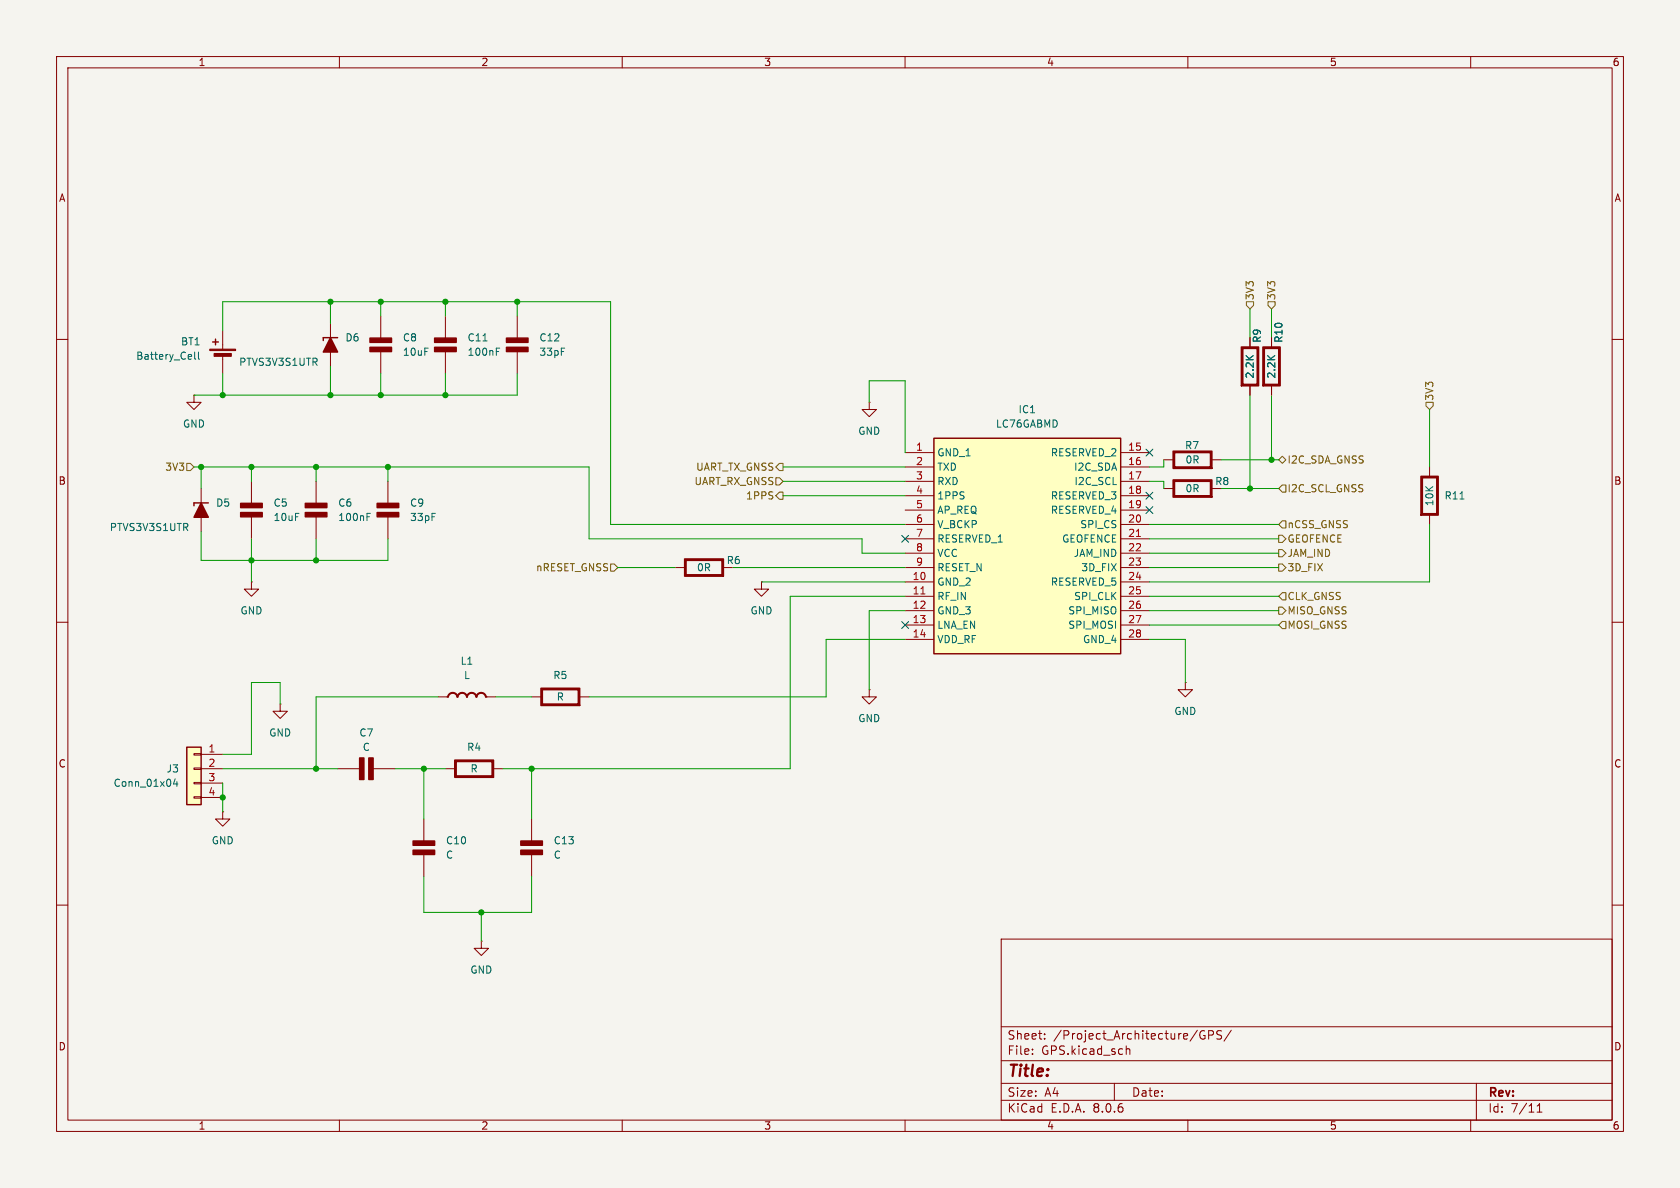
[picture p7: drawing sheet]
<svg xmlns="http://www.w3.org/2000/svg" width="297mm" height="210mm" viewBox="0 0 297 210" stroke-linecap="round" stroke-linejoin="round" font-family="sans-serif">
<path d="M0 0h297v210h-297z" fill="#f5f4ef" stroke="#f5f4ef" stroke-width=".18"/>
<g fill="none" stroke="#840000" stroke-width=".18">
<path d="M10 10h277v190h-277zM12 12h273v186h-273zM60 10v2M110 10v2M160 10v2M210 10v2M260 10v2M10 60h2M58.4 57.2v7.6M78.7 55.9v3.9M91.4 55.9v3.9M221 59.7v1.6"/>
<path d="M224.8 59.7v1.6M285 60h2M78.7 62.2v3.8M91.4 62.2v3.8M153.7 71.1v1.3h-1.3l1.3 1.3 1.2-1.3h-1.2M153.7 71.1h.1M221 68.2v1.7M224.8 68.2v1.7M55.9 85.1v3.9M55.9 91.4v3.9M10 110h2M119.4 100.3h1.6"/>
<path d="M127.9 100.3h1.6M285 110h2M49.5 124.5v1.2h1.3l-1.3 1.3-1.2-1.3h1.2M49.5 124.5h.1M59.7 135.9h3.9M66 135.9h3.8M10 160h2M39.4 143.5v1.3h1.2l-1.2 1.3-1.3-1.3h1.3M39.4 143.5h.1M285 160h2M177 166h108v32h-108zM60 198v2"/>
<path d="M110 198v2M160 198v2M177 194.5h108M177 191.5h108M177 187.5h108M177 181.5h108M182.5 186.3v.1M182.5 185.5v.1M184.7 183.6v.1M184.7 182.8v.1M197 191.5v3M199.1 184.9v1.5"/>
<path d="M199.1 185.5l.2-.1 .4 .1v.9M210 198v2M213 182.3a.74 .74 0 0 0-.9 .5 .74 .74 0 0 0 .5 .9l.4-.1v-.5h-.3M213.7 183l.7-.1 .1-.2v-.4l-.3-.1h-.5v1.5M216 182.3l-.6-.1-.3 .3 .1 .3 .7 .3v.5l-.2 .1-.6-.1M217.7 182.1l-1.3 2M260 198v2M261 191.5v6.5M271.7 196.6h.9M271.7 195.5l.5-.4v1.5"/>
</g>
<g fill="#840000" stroke="#840000" stroke-width=".25">
<path d="M54 90.6h3.8v.8h-3.8z"/>
<path d="M54 89h3.8v.7h-3.8z"/>
<path d="M76.8 61.4h3.8v.8h-3.8z"/>
<path d="M76.8 59.8h3.8v.7h-3.8z"/>
<path d="M89.5 61.4h3.8v.8h-3.8z"/>
<path d="M89.5 59.8h3.8v.7h-3.8z"/>
<path d="M223.3 61.3h3v6.9h-3l.2-.3h2.6v-6.3h-2.6v6.3l-.2 .3z"/>
<path d="M219.5 61.3h3v6.9h-3l.2-.3h2.5v-6.3h-2.5v6.3l-.2 .3z"/>
<path d="M121 98.8h6.9v3.1l-.3-.3v-2.5h-6.3v2.5h6.3l.3 .3h-6.9z"/>
<path d="M58.4 59.7l1.3 2.5h-2.6z"/>
<path d="M65.2 134h.8v3.8h-.8z"/>
<path d="M63.6 134h.7v3.8h-.7z"/>
</g>
<path d="M85.4 60.3h.7M87.7 62.1h.5M87.7 61.5h.6M64.9 91.4h.4M64.9 90.7h.6" fill="none" stroke="#006464" stroke-width=".18"/>
<path d="M59.7 59.7h-2.6v.5" fill="none" stroke="#840000" stroke-width=".25"/>
<path d="M33 132.1h2.6v10.1h-2.6z" fill="#ffffc2"/>
<g fill="none" stroke="#840000" stroke-width=".18">
<path d="M39.4 58.4v3.3M67.3 55.9v3.9M39.4 62.7v3.3M67.3 62.2v3.8M35.6 86.4v7.6M68.6 85.1v3.9M68.6 91.4v3.9M44.4 102.9v1.2h1.3l-1.3 1.3-1.2-1.3h1.2M44.4 102.9h.1M134.6 102.9v1.2h-1.3l1.3 1.3 1.3-1.3h-1.3M134.6 102.9h.1M34.3 138.3h1.3v.3h-1.3z"/>
<path d="M34.3 135.8h1.3v.2h-1.3zM34.3 133.2h1.3v.3h-1.3zM35.6 133.4h3.8M35.6 135.9h3.8M35.6 138.4h3.8M77.5 123.2h1.5M78.7 135.9h1.7M86.1 123.2h1.5M87.2 135.9h1.7M94 123.2h1.6M102.5 123.2h1.6M153.7 121.9v1.3h1.2l-1.2 1.3-1.3-1.3h1.3"/>
<path d="M153.7 121.9h.1M209.5 120.7v1.2h1.3l-1.3 1.3-1.2-1.3h1.2M209.5 120.7h.1M34.3 140.8h1.3v.3h-1.3zM35.6 141h3.8M85.1 166.4v1.2h1.3l-1.3 1.3-1.3-1.3h1.3M85.1 166.4h.1"/>
</g>
<g fill="none" stroke="#840000" stroke-width=".25">
<path d="M38.1 59.9v1.1M37.6 60.5h1M36.8 88.9h-2.5v.5M33 132.1h2.6v10.1h-2.6zM79 123.2h.2a.8 .8 0 0 1 .8-.7 .8 .8 0 0 1 .8 .7M79.1 123.2a.9 .9 0 0 1 .9-.8 .9 .9 0 0 1 .9 .8M80.8 123.2a.9 .9 0 0 1 .9-.8 .9 .9 0 0 1 .9 .8M80.8 123.2h.1M80.9 123.2a.8 .8 0 0 1 .8-.7 .8 .8 0 0 1 .8 .7M82.5 123.2a.9 .9 0 0 1 .9-.8 .9 .9 0 0 1 .9 .8M82.5 123.2h.1M82.6 123.2a.8 .8 0 0 1 .8-.7 .8 .8 0 0 1 .8 .7"/>
<path d="M84.2 123.2a.9 .9 0 0 1 .9-.8 .9 .9 0 0 1 .9 .8M84.2 123.2h.1M84.3 123.2a.8 .8 0 0 1 .8-.7 .8 .8 0 0 1 .8 .7h.2"/>
</g>
<path d="M34.4 62.2v1.1l.2 .2M35.1 62.2v1.1l.2 .2M31 137.7l-.3 .9h.8M31.3 138.2v.8" fill="none" stroke="#006464" stroke-width=".18"/>
<g fill="#840000" stroke="#840000" stroke-width=".25">
<path d="M95.6 121.7h6.9v3l-.3-.2v-2.6h-6.3v2.6h6.3l.3 .2h-6.9z"/>
<path d="M35.6 88.9l1.2 2.5h-2.5z"/>
<path d="M66.7 90.6h3.8v.8h-3.8z"/>
<path d="M66.7 89h3.8v.7h-3.8z"/>
<path d="M65.4 61.4h3.8v.8h-3.8z"/>
<path d="M65.4 59.8h3.8v.7h-3.8z"/>
<path d="M80.4 134.4h6.8v3l-.2-.2v-2.6h-6.4v2.6h6.4l.2 .2h-6.8z"/>
</g>
<g fill="#840000" stroke="#840000" stroke-width=".18">
<path d="M37.1 61.7h4.6v.3h-4.6z"/>
<path d="M37.8 62.5h3.1v.5h-3.1z"/>
</g>
<path d="M165.1 77.5h33v38.1h-33z" fill="#ffffc2"/>
<path d="M165.1 77.5h33v38.1h-33z" fill="none" stroke="#840000" stroke-width=".25"/>
<g fill="none" stroke="#840000" stroke-width=".18">
<path d="M221 59.7v1.6M224.8 59.7v1.6M34.3 69.9v1.2h1.3l-1.3 1.3-1.3-1.3h1.3M34.3 69.9h.1M221 68.2v1.7M224.8 68.2v1.7M44.4 85.1v3.9M44.4 91.4v3.9M160 80h5.1M160 82.6h5.1M160 85.1h5.1M160 87.6h5.1"/>
<path d="M160 90.2h5.1M160 92.7h5.1M160 95.3h5.1M160 97.8h5.1M198.1 80h5.1M198.1 82.6h5.1M198.1 85.1h5.1M198.1 87.6h5.1M198.1 90.2h5.1M198.1 92.7h5.1M198.1 95.3h5.1M198.1 97.8h5.1"/>
<path d="M205.7 81.3h1.7M205.7 86.4h1.7M214.2 81.3h1.7M214.2 86.4h1.7M252.7 82.6v1.6M252.7 91.1v1.6M160 102.9h5.1M160 105.4h5.1M160 108h5.1M160 110.5h5.1M160 113h5.1M160 100.3h5.1"/>
<path d="M198.1 102.9h5.1M198.1 105.4h5.1M198.1 108h5.1M198.1 110.5h5.1M198.1 113h5.1M198.1 100.3h5.1M74.9 144.8v3.9M74.9 151.1v3.8M94 144.8v3.9M94 151.1v3.8"/>
</g>
<path d="M200.9 94.8h.7M162.8 105h.7" fill="none" stroke="#a90000" stroke-width=".18"/>
<g fill="#840000" stroke="#840000" stroke-width=".25">
<path d="M42.5 90.6h3.9v.8h-3.9z"/>
<path d="M42.5 89h3.9v.7h-3.9z"/>
<path d="M251.2 84.2h3.1v6.9h-3.1l.3-.3h2.5v-6.3h-2.5v6.3l-.3 .3z"/>
<path d="M73 148.7h3.8v.7h-3.8z"/>
<path d="M73 150.3h3.8v.8h-3.8z"/>
<path d="M207.4 79.8h6.8v3l-.2-.2v-2.6h-6.4v2.6h6.4l.2 .2h-6.8z"/>
<path d="M207.4 84.8h6.8v3.1l-.2-.3v-2.5h-6.4v2.5h6.4l.2 .3h-6.8z"/>
<path d="M92.1 148.7h3.8v.7h-3.8z"/>
<path d="M92.1 150.3h3.8v.8h-3.8z"/>
</g>
<path d="M258.1 88.2h.7" fill="none" stroke="#006464" stroke-width=".18"/>
<g fill="none" stroke="#725600" stroke-width=".18">
<path d="M220.3 53.3h1.3v.7l-.6 .6-.7-.6zM224.2 53.3h1.2v.7l-.6 .6-.6-.6zM252.1 71.1h1.3v.7l-.7 .6-.6-.6zM33 81.9h.7l.6 .7-.6 .6h-.7zM107.9 99.7h.7l.6 .6-.6 .7h-.7zM137.2 84.5h.6l.6 .6-.6 .6h-.6zM137.2 82.6l.6-.7h.6v1.3h-.6zM137.2 87.6l.6-.6h.6v1.3h-.6zM226.1 99.7h.6l.6 .6-.6 .7h-.6zM226.1 97.2h.6l.6 .6-.6 .6h-.6zM226.1 81.3l.6-.7 .6 .7-.6 .6zM226.1 94.6h.6l.6 .7-.6 .6h-.6z"/>
<path d="M226.7 85.7h.6v1.3h-.6l-.6-.6zM226.7 92.1h.6v1.2h-.6l-.6-.6zM226.1 107.3h.6l.6 .7-.6 .6h-.6zM226.7 104.8h.6v1.2h-.6l-.6-.6zM226.7 109.9h.6v1.2h-.6l-.6-.6z"/>
</g>
<g fill="none" stroke="#009600" stroke-width=".18">
<path d="M39.4 58.4v-5.1h68.5v39.4h52.1M58.4 53.3v3.9M67.3 53.3v2.6M78.7 53.3v2.6M91.4 53.3v2.6M221 54.6v5.1M224.8 54.6v5.1M39.4 66v3.9M58.4 64.8v5.1M67.3 66v3.9M78.7 66v3.9M91.4 66v3.9h-57.1"/>
<path d="M153.7 71.1v-3.8h6.3v12.7M221 69.9v16.5M224.8 69.9v11.4M252.7 72.4v10.2M34.3 82.6h69.8v12.7h48.3v2.5h7.6M35.6 94v5.1h33v-3.8M35.6 82.6v3.8M44.4 82.6v2.5M44.4 95.3v7.6M55.9 82.6v2.5M55.9 95.3v3.8M68.6 82.6v2.5"/>
<path d="M138.4 82.6h21.6M138.4 85.1h21.6M138.4 87.6h21.6M203.2 95.3h22.9M203.2 97.8h22.9M203.2 85.1h2.5v1.3M203.2 92.7h22.9M205.7 81.3v1.3h-2.5M215.9 81.3h10.2M215.9 86.4h10.2M252.7 92.7v10.2h-49.5M109.2 100.3h10.2"/>
<path d="M129.5 100.3h30.5M134.6 102.9h25.4M160 105.4h-20.3v30.5h-50.8M160 108h-6.3v13.9M160 113h-14v10.2h-41.9M203.2 100.3h22.9M203.2 108h22.9M203.2 105.4h22.9M203.2 113h6.3v7.7M203.2 110.5h22.9M39.4 135.9h20.3M39.4 138.4v5.1"/>
<path d="M49.5 124.5v-3.8h-5.1v12.7h-5M69.8 135.9h8.9M74.9 135.9v8.9M77.5 123.2h-21.6v12.7M87.6 123.2h6.4M94 135.9v8.9M74.9 154.9v6.4h19.1v-6.4M85.1 161.3v5.1"/>
</g>
<path d="M202.6 79.4l1.2 1.2M203.8 79.4l-1.2 1.2M159.4 94.6l1.2 1.3M160.6 94.6l-1.2 1.3M202.6 87l1.2 1.2M202.6 89.6l1.2 1.2M203.8 87l-1.2 1.2M203.8 89.6l-1.2 1.2M159.4 109.9l1.2 1.2M160.6 109.9l-1.2 1.2" fill="none" stroke="#000084" stroke-width=".18"/>
<g fill="#009600" stroke="#009600" stroke-width=".18">
<circle cx="91.4" cy="53.3" r=".46"/>
<circle cx="55.9" cy="99.1" r=".46"/>
<circle cx="55.9" cy="82.6" r=".46"/>
<circle cx="44.4" cy="82.6" r=".46"/>
<circle cx="44.4" cy="99.1" r=".46"/>
<circle cx="55.9" cy="135.9" r=".46"/>
<circle cx="39.4" cy="141" r=".46"/>
<circle cx="78.7" cy="69.9" r=".46"/>
<circle cx="78.7" cy="53.3" r=".46"/>
<circle cx="58.4" cy="69.9" r=".46"/>
<circle cx="58.4" cy="53.3" r=".46"/>
<circle cx="68.6" cy="82.6" r=".46"/>
<circle cx="67.3" cy="69.9" r=".46"/>
<circle cx="67.3" cy="53.3" r=".46"/>
<circle cx="39.4" cy="69.9" r=".46"/>
<circle cx="35.6" cy="82.6" r=".46"/>
<circle cx="224.8" cy="81.3" r=".46"/>
<circle cx="221" cy="86.4" r=".46"/>
<circle cx="85.1" cy="161.3" r=".46"/>
<circle cx="94" cy="135.9" r=".46"/>
<circle cx="74.9" cy="135.9" r=".46"/>
</g>
<text font-size="2.8" fill="#840000" x="178" y="190.9">Title:</text>
<g font-size="2.1" fill="#840000">
<text x="178" y="184">Sheet:</text>
<text x="186.2" y="184">/Project_Architecture/GPS/</text>
<text x="178" y="186.7">File:</text>
<text x="184.1" y="186.7">GPS.kicad_sch</text>
<text x="178" y="196.9">KiCad</text>
<text x="178" y="194.1">Size:</text>
<text x="184.7" y="194.1">A4</text>
<text x="185.7" y="196.9">E.D.A.</text>
<text x="193.3" y="196.9">8.0.6</text>
<text x="200" y="194.1">Date:</text>
<text x="263" y="194.3">Rev:</text>
<text x="263" y="196.9">Id:</text>
<text x="267.1" y="196.9">7/11</text>
</g>
<g font-size="1.8" fill="#840000">
<text x="35" y="11.9">1</text>
<text x="85" y="11.9">2</text>
<text x="135" y="11.9">3</text>
<text x="185" y="11.9">4</text>
<text x="235" y="11.9">5</text>
<text x="285" y="11.9">6</text>
<text x="10.3" y="35.9">A</text>
<text x="285.3" y="35.9">A</text>
<text x="10.3" y="85.9">B</text>
<text x="285.3" y="85.9">B</text>
<text x="10.3" y="135.9">C</text>
<text x="285.3" y="135.9">C</text>
<text x="10.3" y="185.9">D</text>
<text x="285.3" y="185.9">D</text>
<text x="35" y="199.9">1</text>
<text x="85" y="199.9">2</text>
<text x="135" y="199.9">3</text>
<text x="185" y="199.9">4</text>
<text x="235" y="199.9">5</text>
<text x="285" y="199.9">6</text>
</g>
<g font-size="1.8" fill="#725600">
<text x="221.8" y="53.1" transform="rotate(-90 221.8 53.1)">3V3</text>
<text x="225.7" y="53.1" transform="rotate(-90 225.7 53.1)">3V3</text>
<text x="253.6" y="70.9" transform="rotate(-90 253.6 70.9)">3V3</text>
<text x="29.1" y="83.4">3V3</text>
<text x="123" y="83.4">UART_TX_GNSS</text>
<text x="227.5" y="82.1">I2C_SDA_GNSS</text>
<text x="122.7" y="86">UART_RX_GNSS</text>
<text x="131.8" y="88.5">1PPS</text>
<text x="227.5" y="87.2">I2C_SCL_GNSS</text>
<text x="227.5" y="93.6">nCSS_GNSS</text>
<text x="94.7" y="101.2">nRESET_GNSS</text>
<text x="227.5" y="101.2">3D_FIX</text>
<text x="227.5" y="98.7">JAM_IND</text>
<text x="227.5" y="96.1">GEOFENCE</text>
<text x="227.5" y="106.3">CLK_GNSS</text>
<text x="227.5" y="111.4">MOSI_GNSS</text>
<text x="227.5" y="108.8">MISO_GNSS</text>
</g>
<g font-size="1.8" fill="#006464">
<text x="24" y="63.8">Battery_Cell</text>
<text x="31.9" y="61.3">BT1</text>
<text x="42.2" y="64.9">PTVS3V3S1UTR</text>
<text x="61" y="60.6">D6</text>
<text x="71.1" y="60.6">C8</text>
<text x="71.1" y="63.1">10uF</text>
<text x="82.6" y="63.1">100nF</text>
<text x="82.6" y="60.6">C11</text>
<text x="95.3" y="60.6">C12</text>
<text x="95.3" y="63.1">33pF</text>
<text x="223.1" y="60.7" transform="rotate(-90 223.1 60.7)">R9</text>
<text x="226.9" y="60.7" transform="rotate(-90 226.9 60.7)">R10</text>
<text x="221.8" y="67" transform="rotate(-90 221.8 67)">2.2K</text>
<text x="225.7" y="67" transform="rotate(-90 225.7 67)">2.2K</text>
<text x="32.3" y="75.8">GND</text>
<text x="151.6" y="77.1">GND</text>
<text x="176" y="75.8">LC76GABMD</text>
<text x="180" y="73.3">IC1</text>
<text x="165.6" y="80.9">GND_1</text>
<text x="165.6" y="83.4">TXD</text>
<text x="185.7" y="80.9">RESERVED_2</text>
<text x="189.8" y="83.4">I2C_SDA</text>
<text x="209.4" y="79.6">R7</text>
<text x="209.5" y="82.1">0R</text>
<text x="38.1" y="89.8">D5</text>
<text x="48.3" y="89.8">C5</text>
<text x="59.7" y="89.8">C6</text>
<text x="72.4" y="89.8">C9</text>
<text x="165.6" y="86">RXD</text>
<text x="165.6" y="88.5">1PPS</text>
<text x="185.7" y="88.5">RESERVED_3</text>
<text x="189.8" y="86">I2C_SCL</text>
<text x="209.5" y="87.2">0R</text>
<text x="214.7" y="86">R8</text>
<text x="253.6" y="89.6" transform="rotate(-90 253.6 89.6)">10K</text>
<text x="255.3" y="88.5">R11</text>
<text x="19.3" y="94.1">PTVS3V3S1UTR</text>
<text x="48.3" y="92.3">10uF</text>
<text x="59.7" y="92.3">100nF</text>
<text x="72.4" y="92.3">33pF</text>
<text x="165.6" y="91">AP_REQ</text>
<text x="165.6" y="93.6">V_BCKP</text>
<text x="185.7" y="91">RESERVED_4</text>
<text x="190.9" y="93.6">SPI_CS</text>
<text x="123.1" y="101.2">0R</text>
<text x="128.4" y="99.9">R6</text>
<text x="165.6" y="96.1">RESERVED_1</text>
<text x="165.6" y="98.7">VCC</text>
<text x="165.6" y="101.2">RESET_N</text>
<text x="187.7" y="96.1">GEOFENCE</text>
<text x="189.7" y="98.7">JAM_IND</text>
<text x="191.1" y="101.2">3D_FIX</text>
<text x="165.6" y="103.7">GND_2</text>
<text x="165.6" y="106.3">RF_IN</text>
<text x="185.7" y="103.7">RESERVED_5</text>
<text x="189.8" y="106.3">SPI_CLK</text>
<text x="42.4" y="108.8">GND</text>
<text x="132.6" y="108.8">GND</text>
<text x="165.6" y="108.8">GND_3</text>
<text x="165.6" y="111.4">LNA_EN</text>
<text x="165.6" y="113.9">VDD_RF</text>
<text x="188.8" y="108.8">SPI_MISO</text>
<text x="188.8" y="111.4">SPI_MOSI</text>
<text x="191.4" y="113.9">GND_4</text>
<text x="81.3" y="117.7">L1</text>
<text x="81.9" y="120.2">L</text>
<text x="97.7" y="120.2">R5</text>
<text x="98.3" y="124.1">R</text>
<text x="47.5" y="130.4">GND</text>
<text x="63.4" y="130.4">C7</text>
<text x="151.6" y="127.9">GND</text>
<text x="207.5" y="126.6">GND</text>
<text x="29.4" y="136.8">J3</text>
<text x="64" y="132.9">C</text>
<text x="82.5" y="132.9">R4</text>
<text x="83.1" y="136.8">R</text>
<text x="20" y="139.3">Conn_01x04</text>
<text x="37.3" y="149.5">GND</text>
<text x="78.7" y="149.5">C10</text>
<text x="97.8" y="149.5">C13</text>
<text x="78.7" y="152">C</text>
<text x="97.8" y="152">C</text>
<text x="83.1" y="172.3">GND</text>
</g>
<g font-size="1.8" fill="#a90000">
<text x="161.9" y="79.8">1</text>
<text x="161.9" y="82.3">2</text>
<text x="199.3" y="79.8">15</text>
<text x="199.3" y="82.3">16</text>
<text x="161.9" y="84.8">3</text>
<text x="161.9" y="87.4">4</text>
<text x="161.9" y="89.9">5</text>
<text x="199.3" y="84.8">17</text>
<text x="199.3" y="87.4">18</text>
<text x="199.3" y="89.9">19</text>
<text x="161.9" y="92.5">6</text>
<text x="161.9" y="95">7</text>
<text x="199.3" y="92.5">20</text>
<text x="199.3" y="95">21</text>
<text x="161.9" y="97.5">8</text>
<text x="161.9" y="100.1">9</text>
<text x="199.3" y="97.5">22</text>
<text x="199.3" y="100.1">23</text>
<text x="161.2" y="102.6">10</text>
<text x="161.2" y="105.2">11</text>
<text x="161.2" y="107.7">12</text>
<text x="199.3" y="102.6">24</text>
<text x="199.3" y="105.2">25</text>
<text x="199.3" y="107.7">26</text>
<text x="161.2" y="110.2">13</text>
<text x="161.2" y="112.8">14</text>
<text x="199.3" y="110.2">27</text>
<text x="199.3" y="112.8">28</text>
<text x="36.8" y="133.1">1</text>
<text x="36.8" y="135.6">2</text>
<text x="36.8" y="138.2">3</text>
<text x="36.8" y="140.7">4</text>
</g>
</svg>
